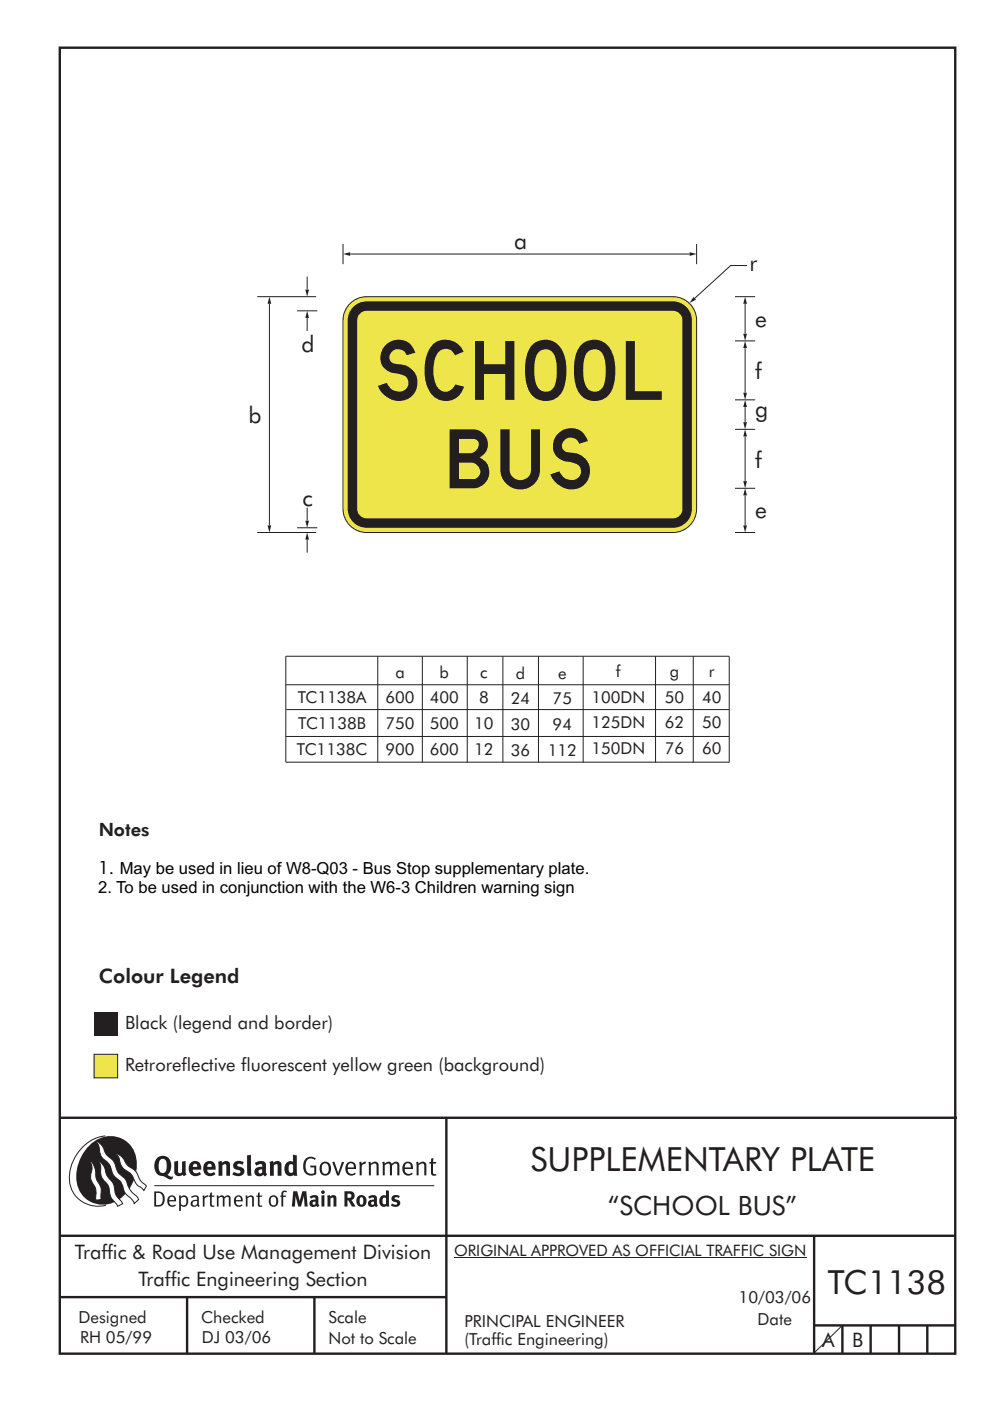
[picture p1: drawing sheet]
<svg xmlns="http://www.w3.org/2000/svg" width="210mm" height="297mm" viewBox="0 0 210 297" stroke-linecap="round" stroke-linejoin="round" font-family="sans-serif">
<g fill="#231f20">
<path d="M64.9 245.6a1.61 1.61 0 0 1 2.1 0l-.2 .3a1.17 1.17 0 0 0-1.4-.2 1.17 1.17 0 0 0-.6 1.3 1.42 1.42 0 0 0 1.2 1.9l.7-.2v-1.2h-.8l-.1-.4h1.3v1.8a1.82 1.82 0 0 1-2.2 0 1.82 1.82 0 0 1-.6-2.1l.2-.7z" fill-rule="evenodd"/>
<path d="M68.2 246.5a1.77 1.77 0 0 0 .4 2.7 1.39 1.39 0 0 0 1.4-.5 1.39 1.39 0 0 0 .2-1.5 1.19 1.19 0 0 0-2-.7zM68.5 246.8a.83 .83 0 0 1 1 .1 .83 .83 0 0 1 .2 1 .75 .75 0 0 1-.6 1 .75 .75 0 0 1-.8-.8v-1z" fill-rule="evenodd"/>
<path d="M70.5 246.4l.4-.1 .8 2.4 .8-2.3h.5l-1.1 2.8h-.4z" fill-rule="evenodd"/>
<path d="M73.6 246.7a1.74 1.74 0 0 0 .5 2.5h.9l.5-.3-.2-.3a.89 .89 0 0 1-1.1 .2 .89 .89 0 0 1-.4-.9h1.7a1.15 1.15 0 0 0-.5-1.4 1.15 1.15 0 0 0-1.4 .2zM73.9 246.9a.67 .67 0 0 1 .9-.2 .67 .67 0 0 1 .3 .8h-1.3z" fill-rule="evenodd"/>
<path d="M76.2 246.4l.4-.1 .1 .4 .5-.4h.4l-.1 .5a.61 .61 0 0 0-.8 .6v1.8h-.4z" fill-rule="evenodd"/>
<path d="M78.1 246.4l.4-.1 .2 .4a.89 .89 0 0 1 .9-.4 .89 .89 0 0 1 .7 .7v2.2h-.4v-2.2l-.1-.2-.4-.1-.7 .4v2.1h-.5z" fill-rule="evenodd"/>
<path d="M81.1 246.4l.4-.1 .1 .4a.83 .83 0 0 1 .8-.4 .83 .83 0 0 1 .7 .5 .86 .86 0 0 1 .9-.5 .86 .86 0 0 1 .7 .7v2.2h-.4l-.1-2.3a.5 .5 0 0 0-.8 0l-.3 .2v2.1h-.4v-2.2l-.4-.3-.7 .4v2.1h-.4z" fill-rule="evenodd"/>
<path d="M85.7 246.7a1.74 1.74 0 0 0 .5 2.5h.9l.4-.3-.1-.3a.89 .89 0 0 1-1.1 .2 .89 .89 0 0 1-.5-.9h1.8a1.15 1.15 0 0 0-.5-1.4 1.15 1.15 0 0 0-1.4 .2zM86 246.9a.67 .67 0 0 1 .9-.2 .67 .67 0 0 1 .3 .8h-1.4z" fill-rule="evenodd"/>
<path d="M88.2 246.4l.5-.1 .1 .4a.89 .89 0 0 1 .9-.4 .89 .89 0 0 1 .7 .7v2.2h-.4v-2.2l-.1-.2-.3-.1-.8 .4v2.1h-.4z" fill-rule="evenodd"/>
<path d="M91.4 245.6l.5-.1v.9h.7l-.2 .3h-.6l.1 2.1 .1 .1h.5l.1 .3a.71 .71 0 0 1-1.2-.6v-1.9h-.3v-.3h.3z" fill-rule="evenodd"/>
<path d="M37 246.3l.8-.2v2a.46 .46 0 0 0 .2 .6 .46 .46 0 0 0 .6-.2v-2.2l.8-.2v2.4l.2 .5-.6 .4-.2-.3a1.03 1.03 0 0 1-1.2 .2 1.03 1.03 0 0 1-.6-1.1z" fill-rule="evenodd"/>
<path d="M40.4 246.6a1.64 1.64 0 0 0 0 2.3 1.64 1.64 0 0 0 2.3 0l-.4-.4a.78 .78 0 0 1-.9 .3 .78 .78 0 0 1-.5-.8h1.8a1.37 1.37 0 0 0-.6-1.6 1.37 1.37 0 0 0-1.7 .2zM41 246.9a.48 .48 0 0 1 .7-.1 .48 .48 0 0 1 .1 .6h-.9z" fill-rule="evenodd"/>
<path d="M43.5 246.6a1.65 1.65 0 0 0-.2 2 1.65 1.65 0 0 0 1.9 .7l.5-.4-.3-.4a.78 .78 0 0 1-.9 .3 .78 .78 0 0 1-.5-.8h1.7a1.37 1.37 0 0 0-.5-1.6 1.37 1.37 0 0 0-1.7 .2zM44.1 246.9a.48 .48 0 0 1 .6-.1 .48 .48 0 0 1 .2 .6h-.9z" fill-rule="evenodd"/>
<path d="M46.2 246.3l.8-.2 .1 .4a.95 .95 0 0 1 1-.3 .95 .95 0 0 1 .7 .8v2.3h-.8v-2.3l-.3-.2-.5 .3v2.2h-.8z" fill-rule="evenodd"/>
<path d="M49.6 246.5a1.73 1.73 0 0 1 2.1-.1l-.2 .6-.6-.2a.42 .42 0 0 0-.6 .2l.2 .3a1.23 1.23 0 0 1 1.4 1 1.47 1.47 0 0 1-2.3 .9l-.3-.2 .3-.6 .7 .3a.47 .47 0 0 0 .7-.3 .87 .87 0 0 0-1-.5l-.4-.2-.1-.4z" fill-rule="evenodd"/>
<path d="M54 246.6l.4 .6 .3-.2a.62 .62 0 0 1 .9 0v.4a1.21 1.21 0 0 0-1.3 .3 1.21 1.21 0 0 0-.2 1.3 1.19 1.19 0 0 0 1.7 .1l.5 .3 .4-.5-.3-.3v-1.4a.96 .96 0 0 0-1.3-1zM55 248l.6-.1v.7a.43 .43 0 0 1-.7 .1 .43 .43 0 0 1 .1-.7z" fill-rule="evenodd"/>
<path d="M57.1 246.3l.8-.2 .1 .4a.95 .95 0 0 1 1-.3 .95 .95 0 0 1 .7 .8v2.3h-.8v-2.3l-.3-.2-.5 .3v2.2h-.8z" fill-rule="evenodd"/>
<path d="M62.1 244.8l.1 1.5a1.29 1.29 0 0 0-1.4 .2 1.29 1.29 0 0 0-.5 1.3 1.24 1.24 0 0 0 .5 1.4 1.24 1.24 0 0 0 1.5-.1v.2h.8l-.1-4.3zM61.5 246.9l.4-.1 .3 .2v1.5l-.3 .1a.48 .48 0 0 1-.7-.4 1.52 1.52 0 0 1 .3-1.3z" fill-rule="evenodd"/>
<path d="M52.4 245l.8-.2 .2 4.5h-.8l-.1-.2z" fill-rule="evenodd"/>
</g>
<path d="M22.4 240.8a9 9 0 0 0-7.4 10.9 6.2 6.2 0 0 0 7.5 3.8M32.7 251.4h59.4" fill="none" stroke="#231f20" stroke-width=".21"/>
<path d="M19.1 242.7a5.7 5.7 0 0 1 6.5-1.4 5.7 5.7 0 0 1 3.4 5.7 8.6 8.6 0 0 1-6.2 8.3 5.7 5.7 0 0 1-6.6-7 9.9 9.9 0 0 1 2.9-5.6z" fill-rule="evenodd" fill="#231f20"/>
<path d="M24.4 244.5a3.1 3.1 0 0 1 2.3 2.2l.8 .7a3.2 3.2 0 0 1 2 2.4l.4 .6 1.2 1.1-.6 .9-.2-.3a3.5 3.5 0 0 1-1.9-2.1 3.8 3.8 0 0 0-2.1-2.1 3.5 3.5 0 0 1-1-2.3zM20.4 241.9a3.4 3.4 0 0 1 1.9 2.5l.7 .8a3.3 3.3 0 0 1 1.7 2.6 4.4 4.4 0 0 0 1.7 2l.3 .3a6.1 6.1 0 0 0 2.4 3.7l.3 .5-.9 .9a6.1 6.1 0 0 0-2-2.2l-.3-.8a3.6 3.6 0 0 0-1.9-2.8l-.6-1a3.6 3.6 0 0 0-1.9-2.8 3.7 3.7 0 0 1-.8-2.4zM21 246.1a3.4 3.4 0 0 1 1.5 2.7l.6 1a3.8 3.8 0 0 1 1.3 3.1l.4 .7 1.2 1.6-1 .6-.5-.8a3.2 3.2 0 0 1-1.3-2.8 4.3 4.3 0 0 0-1.4-2.2 4.7 4.7 0 0 1-.5-2.9zM19.2 246.1a5.1 5.1 0 0 1 1.2 3.7l.3 .7a3.1 3.1 0 0 1 .7 3l.1 .8-1.2 .2v-.8a3.5 3.5 0 0 0-.9-3.2 3.6 3.6 0 0 1 .1-2.6z" fill-rule="evenodd" fill="#fff" stroke="#231f20" stroke-width=".21"/>
<g fill="#231f20">
<path d="M33.3 245.5a2.51 2.51 0 0 0 .5 3.7l.7 .1a2.79 2.79 0 0 0 2 .7l.3-.5h-.6l-.7-.4a2.56 2.56 0 0 0 0-3.8 1.83 1.83 0 0 0-2.2 .2zM34 245.9a.87 .87 0 0 1 1 0 .87 .87 0 0 1 .4 .9v.4a1.17 1.17 0 0 1-.9 1.5l-.3-.1a2.38 2.38 0 0 1-.2-2.7z" fill-rule="evenodd"/>
<path d="M33.1 252.9v2.6a1.12 1.12 0 0 0 1.2-.3 1.12 1.12 0 0 0 .2-1.2l-.1-.5-.3-.4zM32.7 252.6h1.1a1.67 1.67 0 0 1 1.1 1.7 1.67 1.67 0 0 1-1.2 1.5h-1zM36 253.9l-.1 .5h1.1a.55 .55 0 0 0-.3-.6 .55 .55 0 0 0-.7 .1zM35.8 253.7a.95 .95 0 0 1 1.1-.1 .95 .95 0 0 1 .4 1.1h-1.4a.72 .72 0 0 0 .4 .8 .72 .72 0 0 0 .9-.2l.1 .3a1.15 1.15 0 0 1-1.5 0 1.15 1.15 0 0 1-.3-1.5zM38.4 254.1v1.2a.7 .7 0 0 0 .9 .1 .7 .7 0 0 0 .2-.9 .61 .61 0 0 0-.4-.7 .61 .61 0 0 0-.7 .3zM38 253.5l.3-.1v.4a.95 .95 0 0 1 1.3-.2 .95 .95 0 0 1 .3 1.2 .92 .92 0 0 1-.5 1 .92 .92 0 0 1-1-.2v1.1l-.4 .1zM40.9 254.8a.5 .5 0 0 0 .2 .8 .5 .5 0 0 0 .7-.4v-.6zM40.5 253.7a1 1 0 0 1 1.7 .3v1.4l.2 .2-.2 .3-.4-.3a.78 .78 0 0 1-1.3-.1 .78 .78 0 0 1 .8-1.1h.5a.58 .58 0 0 0-.3-.7 .58 .58 0 0 0-.7 .3zM42.9 253.5l.4-.1 .1 .4 .3-.3 .5-.1-.2 .4a.52 .52 0 0 0-.6 .6v1.4h-.4zM44.6 252.9l.4-.1-.1 .7h.6l-.1 .3h-.5v1.5a.35 .35 0 0 0 .5 .3l.1 .2a.57 .57 0 0 1-.6 .1 .57 .57 0 0 1-.3-.5v-1.6h-.3v-.3h.3zM45.9 253.5l.4-.1 .1 .4 .2-.2a.64 .64 0 0 1 1 .2 .7 .7 0 0 1 .7-.4 .7 .7 0 0 1 .6 .7v1.7h-.4v-1.7l-.3-.3-.6 .3v1.7h-.3v-1.6a.38 .38 0 0 0-.3-.5 .38 .38 0 0 0-.5 .2l-.1 .2v1.7h-.4zM50.2 253.9l-.2 .5h1.1a.55 .55 0 0 0-.2-.6 .55 .55 0 0 0-.7 .1zM49.9 253.7a.95 .95 0 0 1 1.2-.1 .95 .95 0 0 1 .4 1.1h-1.5a.72 .72 0 0 0 .4 .8 .72 .72 0 0 0 .9-.2l.1 .3a1.15 1.15 0 0 1-1.5 0 1.15 1.15 0 0 1-.2-1.5zM52.1 253.5l.3-.1 .1 .4a.72 .72 0 0 1 .8-.4 .72 .72 0 0 1 .6 .6v1.8h-.4v-1.6a.45 .45 0 0 0-.3-.5 .45 .45 0 0 0-.6 .3l-.1 .1v1.7h-.4zM54.7 252.9l.4-.1v.7h.5l-.1 .3h-.4v1.5a.35 .35 0 0 0 .5 .3v.2a.57 .57 0 0 1-.6 .1 .57 .57 0 0 1-.3-.5v-1.6h-.3v-.3h.3zM57.6 253.9l-.2 .7a.65 .65 0 0 0 .2 .8 .65 .65 0 0 0 .9-.2l.1-.1a.93 .93 0 0 0-.8-1.4zM57.3 253.7a1.12 1.12 0 0 1 1.4 .1 1.12 1.12 0 0 1 .2 1.4 1.01 1.01 0 0 1-1.2 .6 1.01 1.01 0 0 1-.7-1.2zM59.9 252.6l.5-.2 .5 .2-.2 .2-.3-.1-.3 .2v.6h.6l-.1 .3h-.5v2h-.4v-2h-.2v-.3h.2zM62.2 252.6l-.3 3.2h.6l.2-2.3 .6 2.3h.5l.7-2.3 .1 2.3h.7l-.3-3.2h-.9l-.5 2.1-.6-2.1zM65.7 253.7l.2 .5a.51 .51 0 0 1 .6-.4 .51 .51 0 0 1 .4 .4v.1a.88 .88 0 0 0-1.1 .4 .88 .88 0 0 0 .2 1.1 .9 .9 0 0 0 1.1-.2l.3 .3 .3-.3-.2-.3v-1.1a.87 .87 0 0 0-.5-.8 .87 .87 0 0 0-.9 .1zM66.4 254.8h.5v.5l-.2 .1h-.2l-.2-.1zM68.2 253.5v2.3h.6v-2.4zM68.1 252.8a.4 .4 0 0 0 .8 0 .4 .4 0 0 0-.8 0zM69.4 253.5l.1 2.3h.6v-1.7a.33 .33 0 0 1 .4-.2 .33 .33 0 0 1 .2 .4v1.5h.7v-1.7a.75 .75 0 0 0-.6-.7 .75 .75 0 0 0-.8 .3l-.1-.3zM73.1 252.6v3.2h.6v-1.3l.3 .2 .6 1.1h.8l-.9-1.4a.94 .94 0 0 0 .7-1 .94 .94 0 0 0-.9-.8zM73.7 253.1a.51 .51 0 0 1 .7 .1 .51 .51 0 0 1-.2 .7l-.5 .1zM75.9 253.7a1.19 1.19 0 0 0-.1 1.7 1.19 1.19 0 0 0 1.7 0 1.19 1.19 0 0 0 0-1.6 1.19 1.19 0 0 0-1.6-.1zM76.5 253.9l.2-.1a.99 .99 0 0 1 0 1.6 1.06 1.06 0 0 1-.2-1.5zM78.1 253.7l.3 .5a.51 .51 0 0 1 .5-.4 .51 .51 0 0 1 .4 .4v.1a.88 .88 0 0 0-1.1 .4 .88 .88 0 0 0 .2 1.1 .9 .9 0 0 0 1.1-.2l.3 .3 .4-.3-.2-.3v-1.1a.87 .87 0 0 0-.5-.8 .87 .87 0 0 0-1 .1zM78.8 254.8h.5v.5l-.1 .1h-.3l-.2-.1zM81.9 252.4v1.1a1.2 1.2 0 0 0-1.4 .6 1.2 1.2 0 0 0 .2 1.4l.5 .4 .8-.2v.1h.6l-.1-3.3zM81.4 253.9l.5 .2-.1 1.1a.46 .46 0 0 1-.6 0 .46 .46 0 0 1-.1-.5zM83.3 253.6a.79 .79 0 0 0-.2 .9 .79 .79 0 0 0 .9 .4 .33 .33 0 0 1 .1 .5 .33 .33 0 0 1-.5 0l-.5-.2-.2 .4a1.15 1.15 0 0 0 1.2 .3 1.15 1.15 0 0 0 .8-1 1.49 1.49 0 0 0-1.2-.8 .4 .4 0 0 1 .3-.3 .4 .4 0 0 1 .4 .1l.2 .1 .2-.4a1.47 1.47 0 0 0-1.5 0z" fill-rule="evenodd"/>
</g>
<g fill="none" stroke="#231f20" stroke-width=".51">
<path d="M12.7 10.1h189.9v276.9h-189.9zM12.7 237h190.3M94.7 236.9v50.1M12.7 262h190M12.7 275h82M39.7 275v12M66.7 275v12M172.7 262v25M172.7 281h30M178.7 281v6M184.7 281v6M190.7 281v6"/>
<path d="M196.7 281v6"/>
</g>
<path d="M96.3 266.7h74.7" fill="none" stroke="#231f20" stroke-width=".21"/>
<path d="M20 223.5h5v5h-5z" fill-rule="evenodd" fill="#eee54a" stroke="#231f20" stroke-width=".21"/>
<path d="M20 214.5h5v5h-5z" fill="#231f20"/>
<g fill="none" stroke="#231f20" stroke-width=".21">
<path d="M80.1 139.1v22.6M89.6 139.1v22.6M99.1 139.1v22.6M106.7 139.1v22.6M114.2 139.1v22.6M123.7 139.1v22.6M139 139.1v22.6M147 139.1v22.6M154.6 139.1h-94v22.5h94M154.7 139.1v22.6M60.6 156.1h94M60.6 145.2h94"/>
<path d="M60.7 150.4h93.9"/>
</g>
<path d="M73.9 64.7a5 5 0 0 1 3.9-1.8h64.9a5 5 0 0 1 5.1 5v40a5 5 0 0 1-5.1 5h-64.9a5 5 0 0 1-5-5v-40a5 5 0 0 1 1.1-3.2z" fill-rule="evenodd" fill="#eee54a" stroke="#231f20" stroke-width=".21"/>
<path d="M65.1 114.4v2.8" fill="none" stroke="#231f20" stroke-width=".21"/>
<path d="M65.1 112.9l.4 1.5h-.7z" fill="#231f20"/>
<path d="M65.1 67.4v2.8" fill="none" stroke="#231f20" stroke-width=".21"/>
<path d="M65.1 65.9l.4 1.5h-.7z" fill="#231f20"/>
<path d="M65.1 107.6v2.8" fill="none" stroke="#231f20" stroke-width=".21"/>
<path d="M64.8 110.4h.7l-.4 1.5z" fill="#231f20"/>
<path d="M65.1 58.6v2.8" fill="none" stroke="#231f20" stroke-width=".21"/>
<path d="M64.8 61.4h.7l-.4 1.5z" fill="#231f20"/>
<path d="M158.5 56.3h-3.5l-7.6 6.9M54.6 62.9h12.5M54.6 112.9h12.5" fill="none" stroke="#231f20" stroke-width=".21"/>
<path d="M147.1 63l.5 .5-1.4 .8z" fill="#231f20"/>
<path d="M63 65.9h4.3M63 111.9h4.3" fill="none" stroke="#231f20" stroke-width=".21"/>
<path d="M74.9 65.1a4 4 0 0 1 2.9-1.2h64.9a4 4 0 0 1 4.1 4v40a4 4 0 0 1-4.1 4h-64.9a4 4 0 0 1-4-4v-40a4 4 0 0 1 1.1-2.8z" fill-rule="evenodd" fill="#231f20"/>
<path d="M76.3 66.5l.9-.5 .6-.1h64.9a2.01 2.01 0 0 1 2.1 2v40a2.01 2.01 0 0 1-2.1 2h-64.9a2.01 2.01 0 0 1-2-2v-40v-.5z" fill-rule="evenodd" fill="#eee54a"/>
<path d="M74.3 53.9h71.9" fill="none" stroke="#231f20" stroke-width=".21"/>
<g fill="#231f20">
<path d="M146.3 53.5l1.5 .4-1.5 .4z"/>
<path d="M72.8 53.9l1.5-.4v.8z"/>
</g>
<path d="M72.8 51.7v4.3M147.8 51.7v4.3M57.1 64.4v47" fill="none" stroke="#231f20" stroke-width=".21"/>
<g fill="#231f20">
<path d="M57.1 62.9l.4 1.5h-.7z"/>
<path d="M56.8 111.4h.7l-.4 1.5z"/>
</g>
<path d="M158 105.1v6.3" fill="none" stroke="#231f20" stroke-width=".21"/>
<g fill="#231f20">
<path d="M158 103.5l.4 1.5h-.8z"/>
<path d="M157.6 111.4h.8l-.4 1.5z"/>
</g>
<path d="M158 64.4v6.3" fill="none" stroke="#231f20" stroke-width=".21"/>
<g fill="#231f20">
<path d="M158 62.9l.4 1.5h-.8z"/>
<path d="M157.6 70.8h.8l-.4 1.5z"/>
</g>
<path d="M158 86.3v3.2" fill="none" stroke="#231f20" stroke-width=".21"/>
<g fill="#231f20">
<path d="M158 84.8l.4 1.5h-.8z"/>
<path d="M157.6 89.5h.8l-.4 1.5z"/>
</g>
<path d="M158 92.6v9.4" fill="none" stroke="#231f20" stroke-width=".21"/>
<g fill="#231f20">
<path d="M158 91l.4 1.5h-.8z"/>
<path d="M157.6 102h.8l-.4 1.5z"/>
</g>
<path d="M158 73.8v9.4" fill="none" stroke="#231f20" stroke-width=".21"/>
<g fill="#231f20">
<path d="M158 72.3l.4 1.5h-.8z"/>
<path d="M157.6 83.3h.8l-.4 1.5z"/>
</g>
<path d="M155.9 72.3h4.3M155.9 62.9h4.3M155.9 91h4.3M155.9 84.8h4.3M155.9 112.9h4.3M155.9 103.5h4.3M178.6 281l-6 5.9" fill="none" stroke="#231f20" stroke-width=".21"/>
<g font-size="12.5" fill="#231f20">
<text x="80.1" y="84.8">SCHOOL</text>
<text x="95.4" y="103.5">BUS</text>
</g>
<g font-size="7.1" fill="#231f20">
<text x="112.5" y="248.4">SUPPLEMENTARY PLATE</text>
<text x="175.6" y="274.3">TC1138</text>
</g>
<text font-size="5.6" fill="#231f20" x="128.9" y="257.6">“SCHOOL BUS”</text>
<g font-size="4.9" fill="#231f20">
<text x="109.1" y="52.8">a</text>
<text x="159" y="57.4">r</text>
<text x="160.2" y="69.2">e</text>
<text x="64" y="74.5">d</text>
<text x="160.2" y="80.4">f</text>
<text x="52.7" y="89.7">b</text>
<text x="160.2" y="88.5">g</text>
<text x="160.2" y="99.1">f</text>
<text x="64.1" y="107.3">c</text>
<text x="160.2" y="109.9">e</text>
</g>
<g font-size="4.2" fill="#231f20">
<text x="21" y="208.5">Colour Legend</text>
<text x="15.9" y="267">Traffic &amp; Road Use Management Division</text>
<text x="29.4" y="272.6">Traffic Engineering Section</text>
<text x="174.4" y="285.6">A</text>
<text x="180.8" y="285.6">B</text>
</g>
<g font-size="3.9" fill="#231f20">
<text x="20.9" y="177.3">Notes</text>
<text x="26.5" y="218.1">Black (legend and border)</text>
<text x="26.5" y="227.1">Retroreflective fluorescent yellow green (background)</text>
</g>
<text font-size="3.9" x="20.8" y="185.3">1. May be used in lieu of W8-Q03 - Bus Stop supplementary plate.</text>
<g font-size="3.5" fill="#231f20">
<text x="83.9" y="143.7">a</text>
<text x="93.2" y="143.7">b</text>
<text x="101.9" y="143.7">c</text>
<text x="109.4" y="143.9">d</text>
<text x="118.4" y="143.9">e</text>
<text x="130.7" y="143.5">f</text>
<text x="142.1" y="143.5">g</text>
<text x="150.3" y="143.5">r</text>
<text x="63.2" y="149.1">TC1138A</text>
<text x="81.8" y="149.1">600</text>
<text x="91.2" y="149.1">400</text>
<text x="101.6" y="149.1">8</text>
<text x="108.3" y="149.3">24</text>
<text x="117.2" y="149.3">75</text>
<text x="125.4" y="149">100DN</text>
<text x="141" y="149">50</text>
<text x="148.9" y="149">40</text>
<text x="63.3" y="154.6">TC1138B</text>
<text x="81.8" y="154.6">750</text>
<text x="91.2" y="154.6">500</text>
<text x="100.6" y="154.6">10</text>
<text x="108.3" y="154.8">30</text>
<text x="117.2" y="154.8">94</text>
<text x="125.4" y="154.4">125DN</text>
<text x="141" y="154.4">62</text>
<text x="148.9" y="154.4">50</text>
<text x="63" y="160">TC1138C</text>
<text x="81.8" y="160">900</text>
<text x="91.2" y="160">600</text>
<text x="100.6" y="160">12</text>
<text x="108.3" y="160.2">36</text>
<text x="116.2" y="160.2">112</text>
<text x="125.4" y="159.9">150DN</text>
<text x="141" y="159.9">76</text>
<text x="148.9" y="159.9">60</text>
<text x="16.7" y="280.5">Designed</text>
<text x="42.7" y="280.5">Checked</text>
<text x="69.7" y="280.5">Scale</text>
<text x="98.5" y="281.4">PRINCIPAL ENGINEER</text>
<text x="156.6" y="276.3">10/03/06</text>
<text x="160.7" y="281">Date</text>
<text x="17" y="284.8">RH 05/99</text>
<text x="42.8" y="284.8">DJ 03/06</text>
<text x="69.7" y="285">Not to Scale</text>
<text x="98.5" y="285.1">(Traffic Engineering)</text>
</g>
<text font-size="3.5" x="20.8" y="189.4">2. To be used in conjunction with the W6-3 Children warning sign</text>
<text font-size="3.4" fill="#231f20" x="96.3" y="266.3">ORIGINAL APPROVED AS OFFICIAL TRAFFIC SIGN</text>
</svg>
